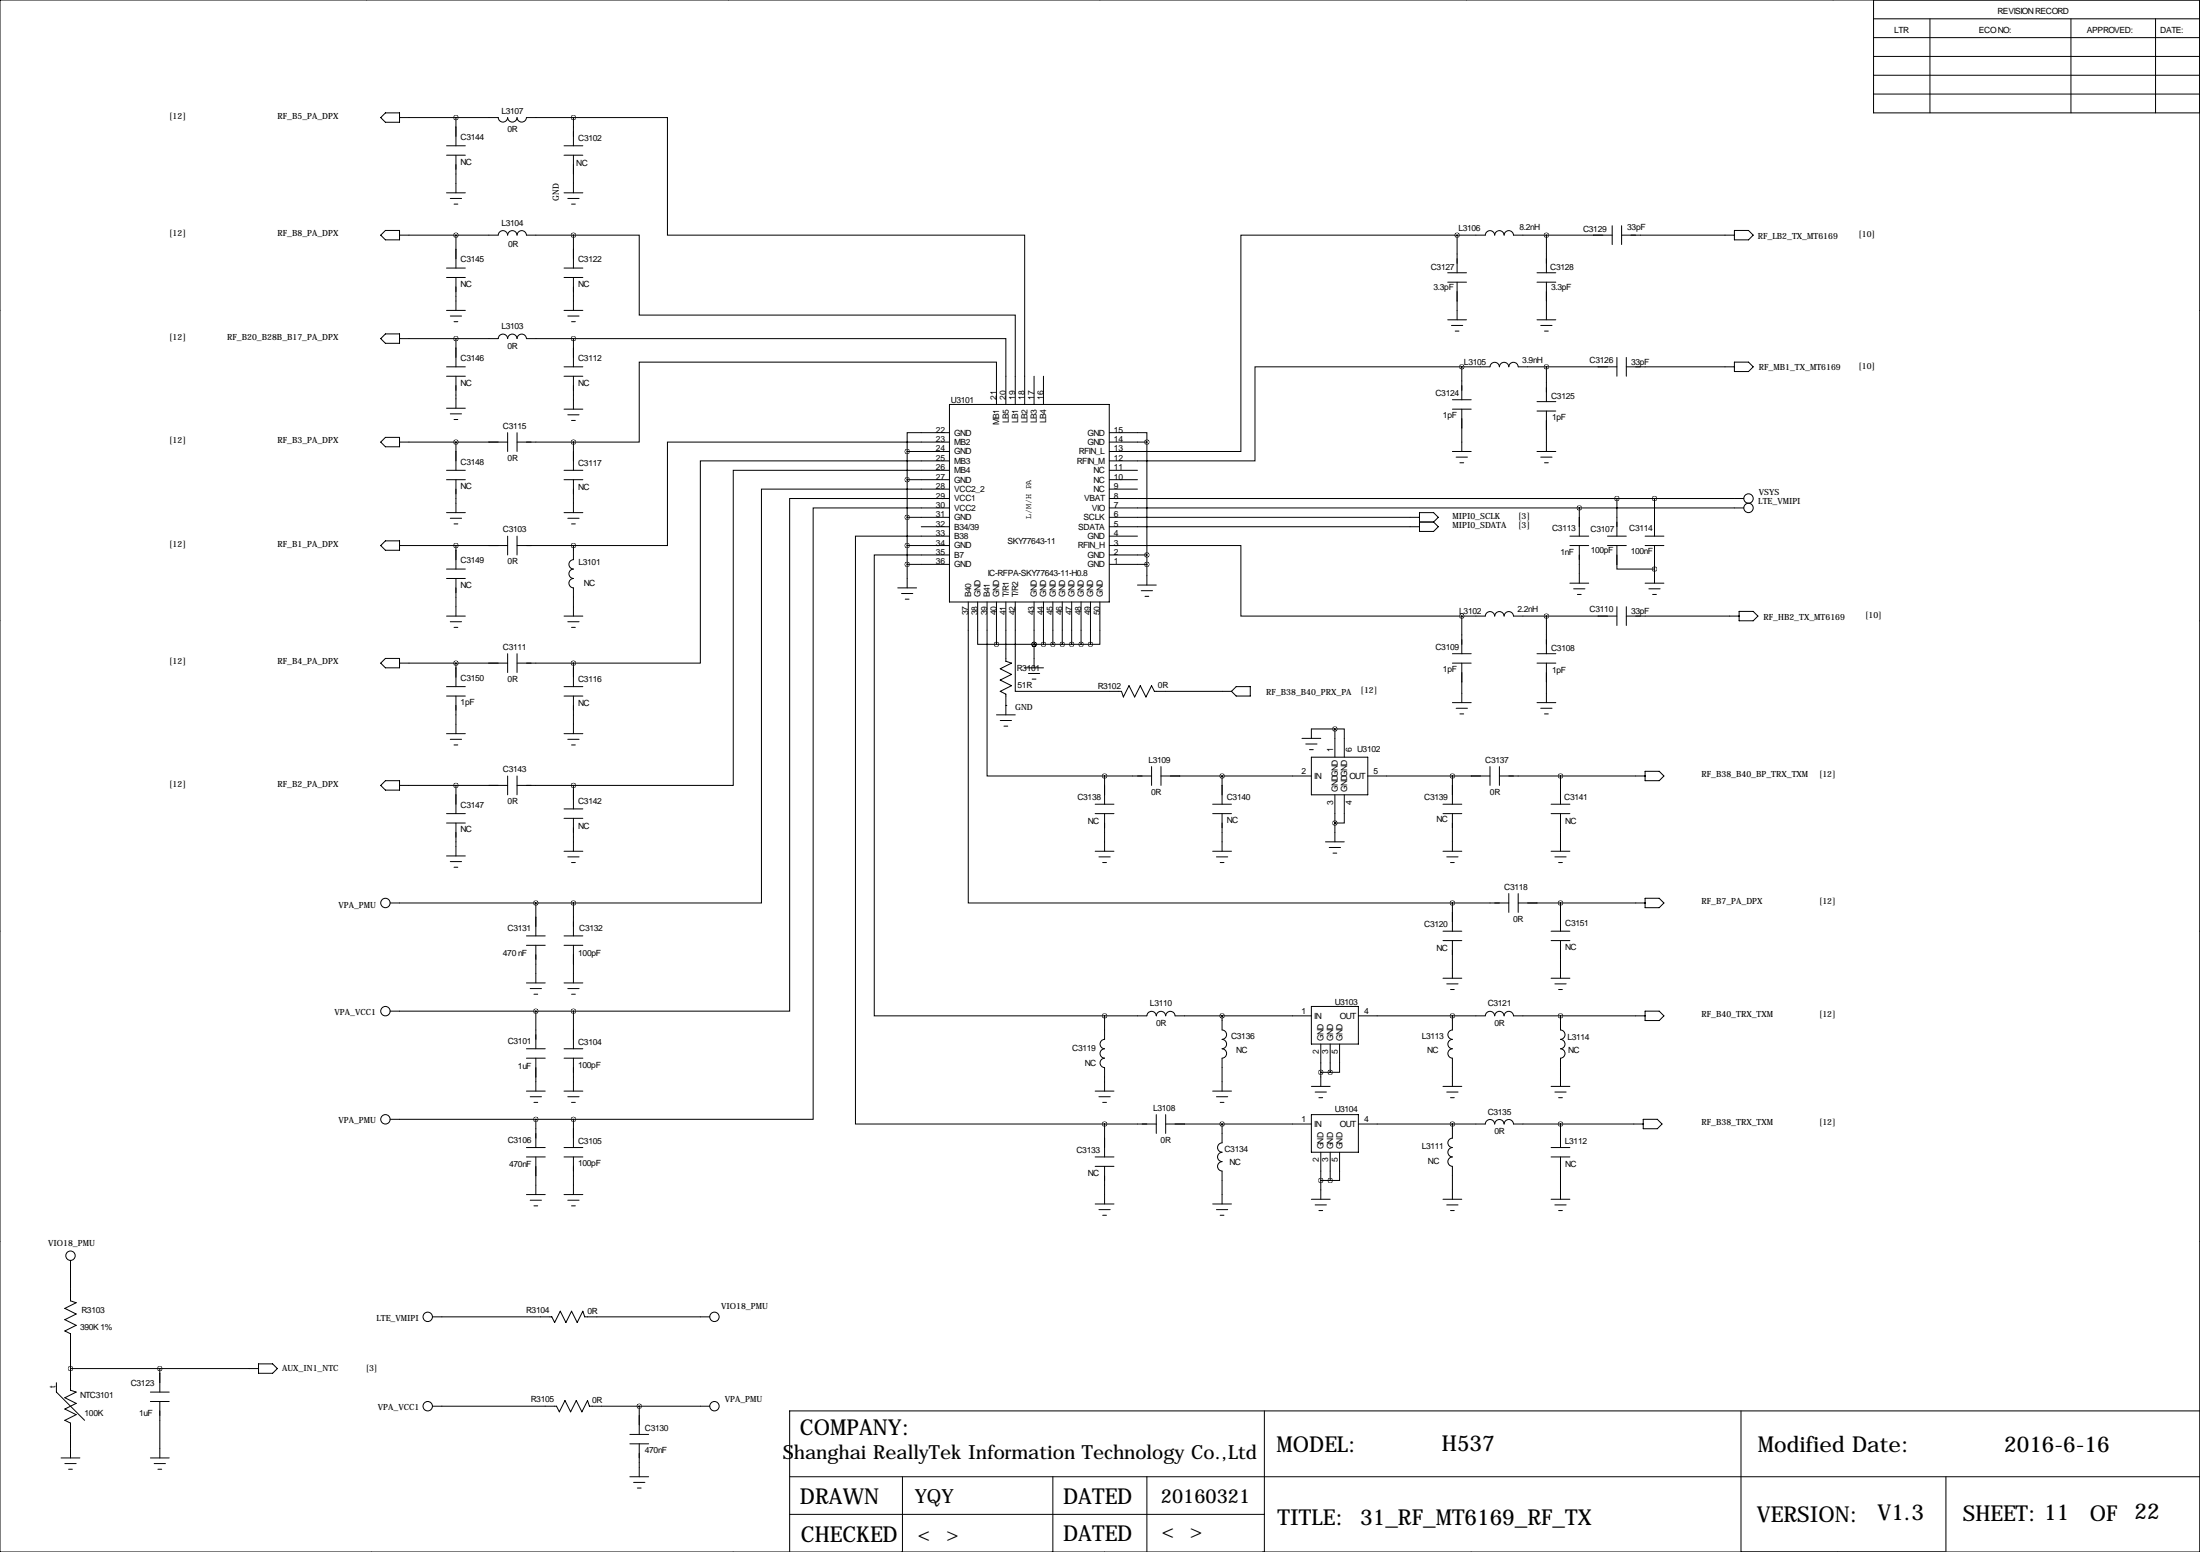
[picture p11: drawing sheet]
<svg xmlns="http://www.w3.org/2000/svg" width="594mm" height="419mm" viewBox="0 0 594 419" stroke-linecap="round" stroke-linejoin="round" font-family="sans-serif">
<g fill="none" stroke="#000" stroke-width=".27">
<path d="M99.1 0h.1M196.8 0h.1M297.2 0h.1M396.2 0h.1M495.3 0h.1M0 0h594.4v419.1h-594.4zM506.2 0v30.5h88.2M506.2 15.2h88.2M506.2 10.2h88.2M506.2 5.1h88.2M521.5 5.1v25.4M559.6 5.1v25.4"/>
<path d="M582.4 5.1v25.4M102.9 31.8l1.2-1.3h3.8v2.5h-3.8zM107.9 31.8h26.7a1.27 1.27 0 0 0 1.3 1.2 1.27 1.27 0 0 0 1.3-1.2 1.27 1.27 0 0 0 1.2 1.2 1.27 1.27 0 0 0 1.3-1.2 1.27 1.27 0 0 0 1.3 1.2 1.27 1.27 0 0 0 1.2-1.2h12.7M120.6 39.4h5.1M123.2 31.8v7.6M152.4 39.4h5.1M154.9 31.8h25.4v31.7h96.6v45.7M154.9 31.8v7.6M506.2 20.3h88.2M506.2 25.4h88.2M120.6 41.9h5.1M120.6 52.1h5.1"/>
<path d="M121.7 53.6h3M122.7 55.1h1M123.2 41.9v10.2M152.4 41.9h5.1M152.4 52.1h5.1M153.4 53.6h3.1M154.4 55.1h1M154.9 41.9v10.2M102.9 63.5l1.2-1.3h3.8v2.6h-3.8zM107.9 63.5h26.7a1.27 1.27 0 0 1 1.3-1.2 1.27 1.27 0 0 1 1.3 1.2 1.27 1.27 0 0 1 1.2-1.2 1.27 1.27 0 0 1 1.3 1.2 1.27 1.27 0 0 1 1.3-1.2 1.27 1.27 0 0 1 1.2 1.2h12.7M120.6 74.9h5.1M120.6 72.4h5.1"/>
<path d="M123.2 63.5v8.9M123.2 74.9v8.9M152.4 74.9h5.1M152.4 72.4h5.1M154.9 63.5h17.8v21.6h101.6v24.1M154.9 63.5v8.9M154.9 74.9v8.9M391.2 73.7h5M391.2 76.2h5M393.7 63.5h7.6a1.27 1.27 0 0 1 1.3-1.2 1.27 1.27 0 0 1 1.3 1.2 1.27 1.27 0 0 1 1.2-1.2 1.27 1.27 0 0 1 1.3 1.2 1.27 1.27 0 0 1 1.3-1.2 1.27 1.27 0 0 1 1.2 1.2h26.7M393.7 63.5h-58.4v58.4h-35.6M393.7 63.5v10.2"/>
<path d="M393.7 76.2v10.2M415.3 73.7h5.1M415.3 76.2h5.1M417.8 63.5v10.2M417.8 76.2v10.2M435.6 61v5M438.1 63.5h30.5M438.1 61v5M468.6 62.2h3.8l1.3 1.3-1.3 1.3h-3.8zM-.1 83.8h.1M104.1 90.2h3.8v2.5h-3.8l-1.2-1.3zM107.9 91.4h26.7"/>
<path d="M120.6 83.8h5.1M120.6 99.1h5.1M121.7 85.3h3M122.7 86.9h1M123.2 91.4v7.7M134.6 91.4a1.27 1.27 0 0 1 1.3-1.2 1.27 1.27 0 0 1 1.3 1.2M137.2 91.4a1.27 1.27 0 0 1 1.2-1.2 1.27 1.27 0 0 1 1.3 1.2M139.7 91.4a1.27 1.27 0 0 1 1.3-1.2 1.27 1.27 0 0 1 1.2 1.2h12.7M152.4 83.8h5.1M152.4 99.1h5.1M153.4 85.3h3.1M154.4 86.9h1"/>
<path d="M154.9 91.4h116.9v17.8M154.9 91.4v7.7M391.2 86.4h5M392.2 87.9h3M393.2 89.4h1M395 99.1l7.6-.1a1.27 1.27 0 0 1 1.3-1.2 1.27 1.27 0 0 1 1.2 1.3 1.27 1.27 0 0 1 1.3-1.3 1.27 1.27 0 0 1 1.3 1.3 1.27 1.27 0 0 1 1.2-1.3 1.27 1.27 0 0 1 1.3 1.3h26.7M395 99.1h-55.9v25.4h-39.4M395 99.1v8.8M415.3 86.4h5.1M416.3 87.9h3.1M417.3 89.4h1M417.8 99.1v9.4"/>
<path d="M436.9 96.5v5.1M439.4 99.1h29.2M439.4 96.5v5.1M468.6 97.8h3.8l1.3 1.3-1.3 1.2h-3.8zM594.4 83.8h.1M104.1 118.1h3.8v2.5h-3.8l-1.2-1.2zM107.9 119.4h29.3M120.6 101.6h5.1M120.6 110.2h5.1M121.7 111.8h3M122.7 113.3h1M123.2 101.6v8.6"/>
<path d="M123.2 119.4v7.6M137.2 116.8v5.1M139.7 119.4h15.2M139.7 116.8v5.1M152.4 110.5h5.1M152.4 101.6h5.1M153.4 112h3.1M154.4 113.5h1M154.9 101.6v8.9M154.9 119.4v7.6M256.5 116.8h-11.4v5.1M256.5 119.4h-76.2v27.9h-25.4"/>
<path d="M256.5 109.2h43.2v53.4h-43.2zM269.2 109.2v-11.4h-96.5v21.6h-17.8M279.4 101.6v7.6M281.9 101.6v7.6M299.7 116.8h10.2v2.6M299.7 119.4h10.2M309.9 119.4v38.6M392.4 107.9h5.1M392.4 110.5h5.1M395 110.5v11.4M415.3 108.5h5.1M415.3 111h5.1"/>
<path d="M417.8 111v10.9M120.6 127h5.1M120.6 129.5h5.1M120.6 138.4h5.1M121.7 140h3M123.2 129.5v8.9M152.4 127h5.1M152.4 129.5h5.1M152.4 138.4h5.1M153.4 140h3.1M154.9 129.5v8.9M245.1 121.9h11.4"/>
<path d="M245.1 129.5h11.4M245.1 139.7h11.4M245.1 121.9v36.9M256.5 132.1h-50.8v111.7h-50.8M256.5 134.6h-43.1v138.4h-58.5M256.5 137.2h-36.8v165.1h-64.8M256.5 124.5h-67.3v54.6h-34.3M256.5 127h-58.4v85.1h-43.2M299.7 127h7.6M299.7 129.5h7.6M299.7 132.1h7.6M299.7 134.6h171.5"/>
<path d="M299.7 137.2h171.5M299.7 139.7h83.8M383.5 138.4h3.8l1.3 1.3-1.3 1.3 1.3 1.2-1.3 1.3h-3.8zM392.4 121.9h5.1M393.4 123.4h3.1M394.5 125h1M415.3 121.9h5.1M416.3 123.4h3.1M417.3 125h1M426.7 137.2v7.6M436.9 134.6v10.2M447 134.6v10.2"/>
<path d="M102.9 147.3l1.2-1.2h3.8v2.5h-3.8zM107.9 147.3h29.3M120.6 156.2h5.1M120.6 153.7h5.1M122.7 141.5h1M123.2 147.3v6.4M123.2 156.2v10.2M137.2 144.8v5.1M139.7 147.3h15.2M139.7 144.8v5.1M154.4 141.5h1M154.9 147.3v3.8a1.27 1.27 0 0 0-1.2 1.3 1.27 1.27 0 0 0 1.2 1.3 1.27 1.27 0 0 0-1.2 1.2 1.27 1.27 0 0 0 1.2 1.3 1.27 1.27 0 0 0-1.2 1.3 1.27 1.27 0 0 0 1.2 1.2v7.7"/>
<path d="M242.6 158.8h5M245.1 147.3h11.4M245.1 152.4h11.4M248.9 142.2h7.6M256.5 144.8h-25.4v158.7h67.3M256.5 149.9h-20.3v124.4h62.2M299.7 147.3h35.6v19.1h59.7M299.7 142.2h83.8M299.7 144.8h7.6M299.7 149.9h10.2M299.7 152.4h10.2M307.3 158h5.1"/>
<path d="M308.4 159.5h3M383.5 141h3.8M424.2 144.8h5.1M424.2 147.3h5.1M424.2 157.5h5.1M425.2 159h3M426.7 147.3v10.2M434.3 144.8h5.1M434.3 147.3h5.1M436.9 147.3v6.4h10.1M444.5 144.8h5.1M444.5 147.3h5.1"/>
<path d="M444.5 157.5h5.1M445.5 159h3.1M447 147.3v10.2M-.1 167.6h.1M102.9 179.1l1.2-1.3h3.8v2.5h-3.8zM107.9 179.1h29.3M120.6 166.4h5.1M121.7 167.9h3M122.7 169.4h1M123.2 179.1v6.3M137.2 176.5v5.1M139.7 176.5v5.1"/>
<path d="M139.7 179.1h15.2M152.4 166.4h5.1M153.4 167.9h3.1M154.4 169.4h1M154.9 179.1v6.3M243.6 160.3h3M244.6 161.8h1M261.6 162.6v81.2h130.8M264.2 162.6v11.4h5M266.7 162.6v46.9h31.7M269.2 162.6v11.4M269.2 174h25.4"/>
<path d="M271.8 162.6v16l1.5 .5-3 1.5 3 1.5-3 1.5 3 1.6-3 1.5 1.5 .8v5.5M274.3 162.6v24.1h28.7l.5 1.5 1.6-3 1.5 3 1.5-3 1.5 3 1.5-3 .8 1.5h20.8M279.4 174h.1M279.4 162.6v17.7M281.9 162.6v11.4M284.5 162.6v11.4M287 162.6v11.4M289.6 162.6v11.4M292.1 162.6v11.4M294.6 162.6v11.4M297.2 162.6v11.4h-2.6M309.4 161h1"/>
<path d="M392.4 176.5h5.1M392.4 179.1h5.1M395 166.4h6.3a1.27 1.27 0 0 1 1.3-1.2 1.27 1.27 0 0 1 1.3 1.2 1.27 1.27 0 0 1 1.2-1.2 1.27 1.27 0 0 1 1.3 1.2 1.27 1.27 0 0 1 1.3-1.2 1.27 1.27 0 0 1 1.2 1.2h28M395 166.4v10.1M395 179.1v10.6M415.3 176.5h5.1M415.3 179.1h5.1M417.8 166.4v10.1M417.8 179.1v10.6M426.2 160.5h1M436.9 163.8v5.1M439.4 163.8v5.1"/>
<path d="M439.4 166.4h30.5M446.5 160.5h1M469.9 165.1h3.8l1.3 1.3-1.3 1.2h-3.8zM594.4 167.6h.1M120.6 188h5.1M120.6 185.4h5.1M120.6 198.1h5.1M121.7 199.6h3M123.2 188v10.1M152.4 188h5.1M152.4 185.4h5.1M152.4 198.1h5.1"/>
<path d="M153.4 199.6h3.1M154.9 188v10.1M269.2 193h5.1M270.3 194.6h3M271.3 196.1h1M271.8 190.5h.1M276.9 180.3h5M277.9 181.9h3M278.9 183.4h1M334 185.4h3.8v2.6h-3.8l-1.3-1.3zM351.8 199.4h5.1M360.7 196.8h2.5v7.7"/>
<path d="M360.7 196.8h-6.4v2.6M360.7 196.8v7.7M392.4 189.7h5.1M393.4 191.3h3.1M394.5 192.8h1M415.3 189.7h5.1M416.3 191.3h3.1M417.3 192.8h1M104.1 210.8h3.8v2.6h-3.8l-1.2-1.3zM107.9 212.1h29.3M120.6 219.7h5.1M122.7 201.2h1"/>
<path d="M123.2 212.1v7.6M137.2 209.5v5.1M139.7 209.5v5.1M139.7 212.1h15.2M152.4 218.4h5.1M154.4 201.2h1M154.9 212.1v6.3M295.9 219.7h5.1M295.9 217.2h5.1M298.4 209.5v7.7M298.4 219.7v10.2M298.4 209.5h12.7"/>
<path d="M311.1 207v5.1M313.7 209.5h40.6M313.7 207v5.1M327.7 219.7h5M327.7 217.2h5M330.2 209.5v7.7M330.2 219.7v10.2M352.8 200.9h3.1M353.8 202.4h1M354.3 204.5h15.3v10.1h-15.3zM360.7 214.6v12.7M363.2 214.6v7.6h-2.5"/>
<path d="M369.6 209.5h33M389.9 219.7h5.1M389.9 217.2h5.1M392.4 209.5v7.7M392.4 219.7v10.2M402.6 207v5.1M405.1 209.5h39.4M405.1 207v5.1M419.1 219.7h5.1M419.1 217.2h5.1M421.6 209.5v7.7M421.6 219.7v10.2"/>
<path d="M444.5 208.3h3.8l1.3 1.2-1.3 1.3h-3.8zM120.6 222.2h5.1M120.6 231.1h5.1M121.7 232.7h3M122.7 234.2h1M123.2 222.2v8.9M152.4 221h5.1M152.4 229.9h5.1M153.4 231.4h3.1M154.4 232.9h1M154.9 221v8.9M295.9 229.9h5.1"/>
<path d="M296.9 231.4h3.1M297.9 232.9h1.1M327.7 229.9h5M328.7 231.4h3M329.7 232.9h1M358.1 227.3h5.1M359.2 228.9h3M360.2 230.4h1M389.9 229.9h5.1M390.9 231.4h3.1M391.9 232.9h1M419.1 229.9h5.1"/>
<path d="M420.1 231.4h3.1M421.1 232.9h1M-.1 251.5h.1M105.4 243.8h49.5M142.2 255.3h5.1M142.2 252.7h5.1M144.8 243.8v8.9M144.8 255.3v10.1M152.4 255.3h5.1M152.4 252.7h5.1M154.9 243.8v8.9M154.9 255.3v10.1"/>
<path d="M389.9 251.5h5.1M389.9 254h5.1M392.4 243.8h15.3M392.4 243.8v7.7M392.4 254v10.2M407.7 241.3v5.1M410.2 243.8h34.3M410.2 241.3v5.1M419.1 251.5h5.1M419.1 254h5.1M421.6 243.8v7.7M421.6 254v10.2"/>
<path d="M444.5 242.6h3.8l1.3 1.2-1.3 1.3h-3.8zM594.4 251.5h.1M105.4 273h49.5M142.2 265.4h5.1M143.3 267h3M144.3 268.5h1M144.8 273v10.2M152.4 265.4h5.1M153.4 267h3.1M154.4 268.5h1M154.9 273v10.2M298.4 274.3v6.4a1.27 1.27 0 0 0-1.2 1.2 1.27 1.27 0 0 0 1.2 1.3 1.27 1.27 0 0 0-1.2 1.3 1.27 1.27 0 0 0 1.2 1.3 1.27 1.27 0 0 0-1.2 1.2 1.27 1.27 0 0 0 1.2 1.3v6.3"/>
<path d="M298.4 274.3h11.5M309.9 274.3a1.27 1.27 0 0 1 1.3-1.2 1.27 1.27 0 0 1 1.2 1.2 1.27 1.27 0 0 1 1.3-1.2 1.27 1.27 0 0 1 1.3 1.2 1.27 1.27 0 0 1 1.2-1.2 1.27 1.27 0 0 1 1.3 1.2h36.8M330.2 274.3v3.8M330.2 278.1a1.27 1.27 0 0 1 1.2 1.3 1.27 1.27 0 0 1-1.2 1.3M354.3 271.8h12.7v10.1h-12.7zM367 274.3h34.3a1.27 1.27 0 0 1 1.3-1.2 1.27 1.27 0 0 1 1.3 1.2 1.27 1.27 0 0 1 1.2-1.2 1.27 1.27 0 0 1 1.3 1.2 1.27 1.27 0 0 1 1.3-1.2 1.27 1.27 0 0 1 1.2 1.2h35.6M389.9 264.2h5.1M390.9 265.7h3.1M391.9 267.2h1M392.4 274.3v3.8a1.27 1.27 0 0 0-1.2 1.3 1.27 1.27 0 0 0 1.2 1.3M419.1 264.2h5.1M420.1 265.7h3.1"/>
<path d="M421.1 267.2h1M421.6 274.3l.1 3.8a1.27 1.27 0 0 1 1.2 1.3 1.27 1.27 0 0 1-1.2 1.3 1.27 1.27 0 0 1 1.2 1.2 1.27 1.27 0 0 1-1.2 1.3 1.27 1.27 0 0 1 1.2 1.3 1.27 1.27 0 0 1-1.3 1.2v7.7M444.5 273h3.8l1.3 1.3-1.3 1.3h-3.8zM142.2 285.8h5.1M142.2 283.2h5.1M142.2 294.6h5.1M143.3 296.2h3M144.3 297.7h1M144.8 285.8v8.8M152.4 285.8h5.1M152.4 283.2h5.1M152.4 294.6h5.1"/>
<path d="M153.4 296.2h3.1M154.4 297.7h1M154.9 285.8v8.8M295.9 294.6h5.1M296.9 296.2h3.1M297.9 297.7h1.1M327.7 294.6h5M328.7 296.2h3M329.7 297.7h1M330.2 283.2a1.27 1.27 0 0 1 1.2 1.3 1.27 1.27 0 0 1-1.2 1.2v8.9M330.2 280.7a1.27 1.27 0 0 1 1.2 1.2 1.27 1.27 0 0 1-1.2 1.3M354.3 293.4h5.1"/>
<path d="M355.3 294.9h3.1M356.4 296.4h1M356.9 281.9v11.5M356.9 289.6h2.5M359.4 281.9v7.7M361.9 281.9v7.7h-2.5M389.9 293.4h5.1M390.9 294.9h3.1M391.9 296.4h1M392.4 283.2a1.27 1.27 0 0 0-1.2 1.3 1.27 1.27 0 0 0 1.2 1.2M392.4 280.7a1.27 1.27 0 0 0-1.2 1.2 1.27 1.27 0 0 0 1.2 1.3M392.4 285.8v7.6"/>
<path d="M419.1 293.4h5.1M420.1 294.9h3.1M421.1 296.4h1M105.4 302.3h49.5M142.2 312.4h5.1M142.2 309.9h5.1M144.8 302.3v7.6M144.8 312.4v10.2M152.4 312.4h5.1M152.4 309.9h5.1M154.9 302.3v7.6M154.9 312.4v10.2"/>
<path d="M295.9 312.4h5.1M295.9 315h5.1M298.4 303.5v8.9M298.4 315v10.1M298.4 303.5h14M312.4 301v5.1M315 303.5h39.3M315 301v5.1M330.2 303.5v5.1a1.27 1.27 0 0 0-1.2 1.3 1.27 1.27 0 0 0 1.2 1.3 1.27 1.27 0 0 0-1.2 1.2 1.27 1.27 0 0 0 1.2 1.3 1.27 1.27 0 0 0-1.2 1.3 1.27 1.27 0 0 0 1.2 1.2v8.9M354.3 301h12.7v10.1h-12.7zM356.9 311.1v12.7M356.9 318.8h2.5"/>
<path d="M359.4 311.1v7.7M361.9 311.1v7.7h-2.5M367 303.5h34.3a1.27 1.27 0 0 1 1.3-1.2 1.27 1.27 0 0 1 1.3 1.2 1.27 1.27 0 0 1 1.2-1.2 1.27 1.27 0 0 1 1.3 1.2 1.27 1.27 0 0 1 1.3-1.2 1.27 1.27 0 0 1 1.2 1.2h35.1M392.4 312.4a1.27 1.27 0 0 0-1.2 1.3 1.27 1.27 0 0 0 1.2 1.3M392.4 309.9a1.27 1.27 0 0 0-1.2 1.2 1.27 1.27 0 0 0 1.2 1.3M392.4 303.5v3.8a1.27 1.27 0 0 0-1.2 1.3 1.27 1.27 0 0 0 1.2 1.3M392.4 315v8.8M419.1 312.4h5.1M419.1 309.9h5.1M421.6 303.5v6.4M421.6 312.4v11.4M444 302.3h3.8l1.3 1.2-1.3 1.3h-3.8z"/>
<path d="M-.1 335.3h.1M142.2 322.6h5.1M143.3 324.1h3M144.3 325.6h1M152.4 322.6h5.1M153.4 324.1h3.1M154.4 325.6h1M295.9 325.1h5.1M296.9 326.6h3.1M297.9 328.2h1.1M327.7 325.1h5M328.7 326.6h3"/>
<path d="M329.7 328.2h1M354.3 323.8h5.1M355.3 325.4h3.1M356.4 326.9h1M389.9 323.8h5.1M390.9 325.4h3.1M391.9 326.9h1M419.1 323.8h5.1M420.1 325.4h3.1M421.1 326.9h1M594.4 335.3h.1M19 340.4v10.9l1.6 .5-3.1 1.5 3.1 1.5-3.1 1.6 3.1 1.5-3.1 1.5 1.5 .8v15.2l1.6 .5-3.1 1.5 3.1 1.6-3.1 1.5 3.1 1.5-3.1 1.5 1.5 .8v9.4"/>
<path d="M116.8 355.6h32.3l.8 1.5 1.5-3 1.5 3 1.5-3 1.6 3 1.5-3 .5 1.5h33.8M15.2 373.4v2.5l7.7 7.6M19 369.6h50.8M40.6 378.5h5.1M40.6 375.9h5.1M43.2 369.6v6.3M43.2 378.5v15.2M69.8 368.3h3.9l1.2 1.3-1.2 1.2h-3.9zM116.8 379.7h33.6l.7 1.6 1.6-3.1 1.5 3.1 1.5-3.1 1.5 3.1 1.5-3.1 .6 1.5h32.5M172.7 379.7v7.6M16.5 393.7h5.1M17.5 395.2h3.1"/>
<path d="M18.5 396.7h1.1M40.6 393.7h5.1M41.7 395.2h3M42.7 396.7h1M170.2 398.8h5.1M170.2 389.9h5.1M170.2 387.3h5.1M172.7 389.9v8.9M213.4 398.8h381M243.8 398.8v20.3M284.5 398.8v20.3M309.9 398.8v20.3"/>
<path d="M341.6 381v38.1M470.4 381v38.1M525.8 398.8v20.3M594.4 381h-381v38.1M100.3 419.1h.1M171.2 400.3h3M172.2 401.8h1M198.1 419.1h.1M213.4 408.9h128.2M298.4 419.1h.1M397.5 419.1h.1M496.6 419.1h.1"/>
<circle cx="472.4" cy="134.6" r="1.27"/>
<circle cx="472.4" cy="137.2" r="1.27"/>
<circle cx="104.1" cy="243.8" r="1.27"/>
<circle cx="104.1" cy="273" r="1.27"/>
<circle cx="104.1" cy="302.3" r="1.27"/>
<circle cx="19" cy="339.1" r="1.27"/>
<circle cx="115.6" cy="355.6" r="1.27"/>
<circle cx="193" cy="355.6" r="1.27"/>
<circle cx="115.6" cy="379.7" r="1.27"/>
<circle cx="193" cy="379.7" r="1.27"/>
</g>
<path d="M154.9 119.4a.05 .05 0 0 0 .1 0 .05 .05 0 0 0-.1 0zM144.7 243.8a.05 .05 0 0 0 .1 0 .05 .05 0 0 0-.1 0zM154.9 243.8a.05 .05 0 0 0 .1 0 .05 .05 0 0 0-.1 0zM144.7 302.3a.05 .05 0 0 0 .1 0 .05 .05 0 0 0-.1 0zM154.9 302.3a.05 .05 0 0 0 .1 0 .05 .05 0 0 0-.1 0zM269.2 174a.05 .05 0 0 0 .1 0 .05 .05 0 0 0-.1 0zM281.9 174a.05 .05 0 0 0 .1 0 .05 .05 0 0 0-.1 0zM284.4 174a.05 .05 0 0 0 .1 0 .05 .05 0 0 0-.1 0zM287 174a.05 .05 0 0 0 .1 0 .05 .05 0 0 0-.1 0zM289.5 174a.05 .05 0 0 0 .1 0 .05 .05 0 0 0-.1 0zM294.6 174a.05 .05 0 0 0 .1 0 .05 .05 0 0 0-.1 0zM245.1 152.4a.05 .05 0 0 0 .1 0 .05 .05 0 0 0-.1 0zM245.1 147.3a.05 .05 0 0 0 .1 0 .05 .05 0 0 0-.1 0zM245.1 139.7a.05 .05 0 0 0 .1 0 .05 .05 0 0 0-.1 0zM245.1 129.5a.05 .05 0 0 0 .1 0 .05 .05 0 0 0-.1 0zM245.1 121.9a.05 .05 0 0 0 .1 0 .05 .05 0 0 0-.1 0zM417.8 63.5a.05 .05 0 0 0 .1 0 .05 .05 0 0 0-.1 0zM394.9 99.1a.05 .05 0 0 0 .1 0 .05 .05 0 0 0-.1 0zM417.8 99.1a.05 .05 0 0 0 .1 0 .05 .05 0 0 0-.1 0zM436.8 134.6a.05 .05 0 0 0 .1 0 .05 .05 0 0 0-.1 0zM447 134.6a.05 .05 0 0 0 .1 0 .05 .05 0 0 0-.1 0zM447 153.7a.05 .05 0 0 0 .1 0 .05 .05 0 0 0-.1 0zM426.7 137.2a.05 .05 0 0 0 .1 0 .05 .05 0 0 0-.1 0zM417.8 166.4a.05 .05 0 0 0 .1 0 .05 .05 0 0 0-.1 0zM394.9 166.4a.05 .05 0 0 0 .1 0 .05 .05 0 0 0-.1 0zM309.8 152.4a.05 .05 0 0 0 .1 0 .05 .05 0 0 0-.1 0zM309.8 119.4a.05 .05 0 0 0 .1 0 .05 .05 0 0 0-.1 0zM309.8 149.9a.05 .05 0 0 0 .1 0 .05 .05 0 0 0-.1 0zM172.7 379.7a.05 .05 0 0 0 .1 0 .05 .05 0 0 0-.1 0zM43.1 369.6a.05 .05 0 0 0 .1 0 .05 .05 0 0 0-.1 0zM19 369.6a.05 .05 0 0 0 .1 0 .05 .05 0 0 0-.1 0zM154.9 273.1a.05 .05 0 0 0 .1 0 .05 .05 0 0 0-.1 0zM144.7 273.1a.05 .05 0 0 0 .1 0 .05 .05 0 0 0-.1 0zM392.4 209.6a.05 .05 0 0 0 .1 0 .05 .05 0 0 0-.1 0zM421.6 209.5a.05 .05 0 0 0 .1 0 .05 .05 0 0 0-.1 0zM392.4 274.3a.05 .05 0 0 0 .1 0 .05 .05 0 0 0-.1 0zM421.6 274.3a.05 .05 0 0 0 .1 0 .05 .05 0 0 0-.1 0zM359.4 289.6a.05 .05 0 0 0 .1 0 .05 .05 0 0 0-.1 0zM360.6 222.2a.05 .05 0 0 0 .1 0 .05 .05 0 0 0-.1 0zM360.6 196.8a.05 .05 0 0 0 .1 0 .05 .05 0 0 0-.1 0zM421.6 303.5a.05 .05 0 0 0 .1 0 .05 .05 0 0 0-.1 0zM392.4 303.5a.05 .05 0 0 0 .1 0 .05 .05 0 0 0-.1 0zM359.4 318.8a.05 .05 0 0 0 .1 0 .05 .05 0 0 0-.1 0zM154.9 91.4a.05 .05 0 0 0 .1 0 .05 .05 0 0 0-.1 0zM154.9 147.3a.05 .05 0 0 0 .1 0 .05 .05 0 0 0-.1 0zM154.9 179.1a.05 .05 0 0 0 .1 0 .05 .05 0 0 0-.1 0zM421.6 243.8a.05 .05 0 0 0 .1 0 .05 .05 0 0 0-.1 0zM123.1 179.1a.05 .05 0 0 0 .1 0 .05 .05 0 0 0-.1 0zM123.1 147.3a.05 .05 0 0 0 .1 0 .05 .05 0 0 0-.1 0zM123.1 31.8a.05 .05 0 0 0 .1 0 .05 .05 0 0 0-.1 0zM123.1 63.5a.05 .05 0 0 0 .1 0 .05 .05 0 0 0-.1 0zM123.1 91.4a.05 .05 0 0 0 .1 0 .05 .05 0 0 0-.1 0zM123.1 212.1a.05 .05 0 0 0 .1 0 .05 .05 0 0 0-.1 0zM123.1 119.4a.05 .05 0 0 0 .1 0 .05 .05 0 0 0-.1 0zM298.4 303.5a.05 .05 0 0 0 .1 0 .05 .05 0 0 0-.1 0zM298.4 274.3a.05 .05 0 0 0 .1 0 .05 .05 0 0 0-.1 0zM392.4 243.8a.05 .05 0 0 0 .1 0 .05 .05 0 0 0-.1 0zM298.4 209.5a.05 .05 0 0 0 .1 0 .05 .05 0 0 0-.1 0zM154.9 212.1a.05 .05 0 0 0 .1 0 .05 .05 0 0 0-.1 0zM154.9 63.5a.05 .05 0 0 0 .1 0 .05 .05 0 0 0-.1 0zM154.9 31.8a.05 .05 0 0 0 .1 0 .05 .05 0 0 0-.1 0zM356.8 318.8a.05 .05 0 0 0 .1 0 .05 .05 0 0 0-.1 0zM356.8 289.6a.05 .05 0 0 0 .1 0 .05 .05 0 0 0-.1 0z" fill="#000" stroke="#000" stroke-width="1.3"/>
<g font-size="5.9">
<text x="216.2" y="387.6">COMPANY:</text>
<text x="344.9" y="392.2">MODEL:</text>
<text x="389.6" y="391.7">H537</text>
<text x="475" y="392.2">Modified Date:</text>
<text x="541.5" y="392.2">2016-6-16</text>
<text x="216.2" y="406.1">DRAWN</text>
<text x="287.3" y="406.1">DATED</text>
<text x="345.2" y="411.7">TITLE:</text>
<text x="367.5" y="411.7">31_RF_MT6169_RF_TX</text>
<text x="474.7" y="411">VERSION:</text>
<text x="507.3" y="410.5">V1.3</text>
<text x="530.4" y="410.7">SHEET: 11</text>
<text x="564.7" y="410.7">OF</text>
<text x="576.7" y="410.3">22</text>
<text x="216.4" y="416.3">CHECKED</text>
<text x="287.3" y="416.1">DATED</text>
</g>
<g font-size="5.3">
<text x="211.5" y="394">Shanghai ReallyTek Information Technology Co.,Ltd</text>
<text x="247.1" y="405.9">YQY</text>
<text x="313.7" y="405.9">20160321</text>
<text x="247.9" y="416.1">&lt; &gt;</text>
<text x="313.8" y="415.4">&lt; &gt;</text>
</g>
<g font-size="2.3">
<text x="539.8" y="3.8">REVISION RECORD</text>
<text x="511.8" y="8.9">LTR</text>
<text x="534.7" y="8.9">ECO NO:</text>
<text x="563.9" y="8.9">APPROVED:</text>
<text x="583.7" y="8.9">DATE:</text>
<text x="45.7" y="32.1">[12]</text>
<text x="75" y="32.1">RF_B5_PA_DPX</text>
<text x="135.5" y="30.7">L3107</text>
<text x="137.1" y="35.6">0R</text>
<text x="124.5" y="37.9">C3144</text>
<text x="156.2" y="38.1">C3102</text>
<text x="124.5" y="44.4">NC</text>
<text x="155.7" y="44.7">NC</text>
<text x="151" y="54.3" transform="rotate(-90 151 54.3)">GND</text>
<text x="45.7" y="63.8">[12]</text>
<text x="75" y="63.8">RF_B8_PA_DPX</text>
<text x="135.5" y="61">L3104</text>
<text x="394" y="62.5">L3106</text>
<text x="410.6" y="62.2">8.2nH</text>
<text x="427.7" y="62.7">C3129</text>
<text x="439.7" y="62.2">33pF</text>
<text x="475" y="64.5">RF_LB2_TX_MT6169</text>
<text x="502.2" y="64.1">[10]</text>
<text x="124.5" y="70.9">C3145</text>
<text x="137.3" y="66.7">0R</text>
<text x="156.2" y="70.9">C3122</text>
<text x="124.5" y="77.5">NC</text>
<text x="156.2" y="77.5">NC</text>
<text x="386.6" y="72.9">C3127</text>
<text x="418.8" y="72.9">C3128</text>
<text x="387.4" y="78.2">3.3pF</text>
<text x="419.1" y="78.2">3.3pF</text>
<text x="135.5" y="88.9">L3103</text>
<text x="45.7" y="91.8">[12]</text>
<text x="61.4" y="91.8">RF_B20_B28B_B17_PA_DPX</text>
<text x="137.1" y="94.2">0R</text>
<text x="124.5" y="97.5">C3146</text>
<text x="156.2" y="97.5">C3112</text>
<text x="395.6" y="98.6">L3105</text>
<text x="411.3" y="98.1">3.9nH</text>
<text x="429.5" y="98.1">C3126</text>
<text x="440.7" y="98.6">33pF</text>
<text x="475.2" y="99.8">RF_MB1_TX_MT6169</text>
<text x="502.2" y="99.7">[10]</text>
<text x="124.5" y="104.1">NC</text>
<text x="156.2" y="104.1">NC</text>
<text x="269.2" y="108" transform="rotate(-90 269.2 108)">21</text>
<text x="271.8" y="108" transform="rotate(-90 271.8 108)">20</text>
<text x="274.3" y="108" transform="rotate(-90 274.3 108)">19</text>
<text x="276.9" y="108" transform="rotate(-90 276.9 108)">18</text>
<text x="279.4" y="108" transform="rotate(-90 279.4 108)">17</text>
<text x="281.9" y="108" transform="rotate(-90 281.9 108)">16</text>
<text x="387.9" y="106.9">C3124</text>
<text x="419.1" y="107.7">C3125</text>
<text x="256.9" y="108.7">U3101</text>
<text x="389.9" y="112.8">1pF</text>
<text x="419.4" y="113.5">1pF</text>
<text x="45.7" y="119.7">[12]</text>
<text x="75" y="119.7">RF_B3_PA_DPX</text>
<text x="135.9" y="115.8">C3115</text>
<text x="252.9" y="119.4">23</text>
<text x="252.9" y="116.8">22</text>
<text x="257.8" y="117.6">GND</text>
<text x="270" y="114.8" transform="rotate(-90 270 114.8)">MB1</text>
<text x="272.5" y="114.3" transform="rotate(-90 272.5 114.3)">LB5</text>
<text x="275.1" y="114.3" transform="rotate(-90 275.1 114.3)">LB1</text>
<text x="277.6" y="114.3" transform="rotate(-90 277.6 114.3)">LB2</text>
<text x="280.2" y="114.3" transform="rotate(-90 280.2 114.3)">LB3</text>
<text x="282.7" y="114.3" transform="rotate(-90 282.7 114.3)">LB4</text>
<text x="293.8" y="117.6">GND</text>
<text x="301" y="119.4">14</text>
<text x="301" y="116.8">15</text>
<text x="124.5" y="125.5">C3148</text>
<text x="137.2" y="124.5">0R</text>
<text x="156.2" y="125.7">C3117</text>
<text x="252.9" y="124.5">25</text>
<text x="252.9" y="121.9">24</text>
<text x="257.8" y="125.2">MB3</text>
<text x="257.8" y="120.1">MB2</text>
<text x="257.8" y="122.7">GND</text>
<text x="290.9" y="125.2">RFIN_M</text>
<text x="291.5" y="122.7">RFIN_L</text>
<text x="293.8" y="120.1">GND</text>
<text x="301" y="121.9">13</text>
<text x="301" y="124.5">12</text>
<text x="252.9" y="129.5">27</text>
<text x="252.9" y="127">26</text>
<text x="257.8" y="130.3">GND</text>
<text x="257.8" y="127.8">MB4</text>
<text x="295.4" y="127.8">NC</text>
<text x="295.4" y="130.3">NC</text>
<text x="301" y="127">11</text>
<text x="301" y="129.5">10</text>
<text x="124.5" y="132.1">NC</text>
<text x="156.2" y="132.3">NC</text>
<text x="252.9" y="137.2">30</text>
<text x="252.9" y="134.6">29</text>
<text x="252.9" y="132.1">28</text>
<text x="257.8" y="137.9">VCC2</text>
<text x="257.8" y="135.4">VCC1</text>
<text x="257.8" y="132.8">VCC2_2</text>
<text x="292.9" y="135.4">VBAT</text>
<text x="295" y="137.9">VIO</text>
<text x="295.4" y="132.8">NC</text>
<text x="301" y="132.1">9</text>
<text x="301" y="134.6">8</text>
<text x="301" y="137.2">7</text>
<text x="475.1" y="136.1">LTE_VMIPI</text>
<text x="475.3" y="133.6">VSYS</text>
<text x="135.9" y="143.8">C3103</text>
<text x="252.9" y="142.2">32</text>
<text x="252.9" y="139.7">31</text>
<text x="257.8" y="143">B34/39</text>
<text x="257.8" y="140.5">GND</text>
<text x="278.6" y="140.1" transform="rotate(-90 278.6 140.1)">L/M/H PA</text>
<text x="291.3" y="143">SDATA</text>
<text x="292.8" y="140.5">SCLK</text>
<text x="301" y="139.7">6</text>
<text x="301" y="142.2">5</text>
<text x="392.4" y="140">MIPI0_SCLK</text>
<text x="392.4" y="142.6">MIPI0_SDATA</text>
<text x="410.2" y="140">[3]</text>
<text x="410.2" y="142.6">[3]</text>
<text x="419.4" y="143.5">C3113</text>
<text x="429.8" y="143.8">C3107</text>
<text x="440.2" y="143.5">C3114</text>
<text x="45.7" y="147.7">[12]</text>
<text x="75" y="147.7">RF_B1_PA_DPX</text>
<text x="252.9" y="147.3">34</text>
<text x="252.9" y="149.9">35</text>
<text x="252.9" y="144.8">33</text>
<text x="257.8" y="148.1">GND</text>
<text x="257.8" y="145.5">B38</text>
<text x="272.2" y="146.8">SKY77643-11</text>
<text x="291.2" y="148.1">RFIN_H</text>
<text x="293.8" y="145.5">GND</text>
<text x="301" y="144.8">4</text>
<text x="301" y="147.3">3</text>
<text x="301" y="149.9">2</text>
<text x="421.6" y="149.9">1nF</text>
<text x="429.8" y="149.4">100pF</text>
<text x="440.6" y="149.6">100nF</text>
<text x="124.5" y="152.2">C3149</text>
<text x="137.2" y="152.4">0R</text>
<text x="156.3" y="152.7">L3101</text>
<text x="252.9" y="152.4">36</text>
<text x="257.8" y="153.2">GND</text>
<text x="257.8" y="150.6">B7</text>
<text x="266.9" y="155.4">IC-RFPA-SKY77643-11-H0.8</text>
<text x="293.8" y="150.6">GND</text>
<text x="293.8" y="153.2">GND</text>
<text x="301" y="152.4">1</text>
<text x="124.5" y="158.8">NC</text>
<text x="157.7" y="158.2">NC</text>
<text x="262.4" y="161.3" transform="rotate(-90 262.4 161.3)">B40</text>
<text x="264.9" y="161.3" transform="rotate(-90 264.9 161.3)">GND</text>
<text x="267.5" y="161.3" transform="rotate(-90 267.5 161.3)">B41</text>
<text x="270" y="161.3" transform="rotate(-90 270 161.3)">GND</text>
<text x="272.5" y="161.3" transform="rotate(-90 272.5 161.3)">T/R1</text>
<text x="275.1" y="161.3" transform="rotate(-90 275.1 161.3)">T/R2</text>
<text x="280.2" y="161.3" transform="rotate(-90 280.2 161.3)">GND</text>
<text x="282.7" y="161.3" transform="rotate(-90 282.7 161.3)">GND</text>
<text x="285.2" y="161.3" transform="rotate(-90 285.2 161.3)">GND</text>
<text x="287.8" y="161.3" transform="rotate(-90 287.8 161.3)">GND</text>
<text x="290.3" y="161.3" transform="rotate(-90 290.3 161.3)">GND</text>
<text x="292.9" y="161.3" transform="rotate(-90 292.9 161.3)">GND</text>
<text x="295.4" y="161.3" transform="rotate(-90 295.4 161.3)">GND</text>
<text x="297.9" y="161.3" transform="rotate(-90 297.9 161.3)">GND</text>
<text x="261.6" y="166.2" transform="rotate(-90 261.6 166.2)">37</text>
<text x="264.2" y="166.2" transform="rotate(-90 264.2 166.2)">38</text>
<text x="266.7" y="166.2" transform="rotate(-90 266.7 166.2)">39</text>
<text x="269.2" y="166.2" transform="rotate(-90 269.2 166.2)">40</text>
<text x="271.8" y="166.2" transform="rotate(-90 271.8 166.2)">41</text>
<text x="274.3" y="166.2" transform="rotate(-90 274.3 166.2)">42</text>
<text x="279.4" y="166.2" transform="rotate(-90 279.4 166.2)">43</text>
<text x="281.9" y="166.2" transform="rotate(-90 281.9 166.2)">44</text>
<text x="284.5" y="166.2" transform="rotate(-90 284.5 166.2)">45</text>
<text x="287" y="166.2" transform="rotate(-90 287 166.2)">46</text>
<text x="289.6" y="166.2" transform="rotate(-90 289.6 166.2)">47</text>
<text x="292.1" y="166.2" transform="rotate(-90 292.1 166.2)">48</text>
<text x="294.6" y="166.2" transform="rotate(-90 294.6 166.2)">49</text>
<text x="297.2" y="166.2" transform="rotate(-90 297.2 166.2)">50</text>
<text x="394.3" y="165.9">L3102</text>
<text x="410" y="165.4">2.2nH</text>
<text x="429.5" y="165.4">C3110</text>
<text x="440.7" y="165.9">33pF</text>
<text x="476.5" y="167.4">RF_HB2_TX_MT6169</text>
<text x="503.9" y="167">[10]</text>
<text x="45.7" y="179.4">[12]</text>
<text x="75" y="179.4">RF_B4_PA_DPX</text>
<text x="135.9" y="175.5">C3111</text>
<text x="387.9" y="175.5">C3109</text>
<text x="419.1" y="175.8">C3108</text>
<text x="124.5" y="183.9">C3150</text>
<text x="137.2" y="184.1">0R</text>
<text x="156.2" y="184.2">C3116</text>
<text x="274.8" y="181.1">R3101</text>
<text x="274.9" y="185.7">51R</text>
<text x="296.6" y="185.9">R3102</text>
<text x="312.9" y="185.7">0R</text>
<text x="389.9" y="181.4">1pF</text>
<text x="419.4" y="181.6">1pF</text>
<text x="124.5" y="190.5">1pF</text>
<text x="156.2" y="190.8">NC</text>
<text x="274.3" y="191.8">GND</text>
<text x="342.1" y="187.7">RF_B38_B40_PRX_PA</text>
<text x="367.6" y="187">[12]</text>
<text x="360.2" y="202.9" transform="rotate(-90 360.2 202.9)">1</text>
<text x="365.3" y="202.9" transform="rotate(-90 365.3 202.9)">6</text>
<text x="366.7" y="203.2">U3102</text>
<text x="135.9" y="208.5">C3143</text>
<text x="310.3" y="206">L3109</text>
<text x="351.6" y="209">2</text>
<text x="371.1" y="209">5</text>
<text x="401.3" y="206">C3137</text>
<text x="459.7" y="209.9">RF_B38_B40_BP_TRX_TXM</text>
<text x="491.5" y="209.9">[12]</text>
<text x="45.7" y="212.4">[12]</text>
<text x="75" y="212.4">RF_B2_PA_DPX</text>
<text x="311.1" y="214.6">0R</text>
<text x="331.5" y="215.9">C3140</text>
<text x="355.1" y="210.3">IN</text>
<text x="361.4" y="213.9" transform="rotate(-90 361.4 213.9)">GNDGND</text>
<text x="364" y="213.9" transform="rotate(-90 364 213.9)">GNDGND</text>
<text x="364.6" y="210.3">OUT</text>
<text x="384.8" y="215.9">C3139</text>
<text x="402.6" y="214.6">0R</text>
<text x="422.7" y="215.9">C3141</text>
<text x="124.5" y="218.2">C3147</text>
<text x="137.2" y="217.2">0R</text>
<text x="156.2" y="217.2">C3142</text>
<text x="291.1" y="216.2">C3138</text>
<text x="360.2" y="217.3" transform="rotate(-90 360.2 217.3)">3</text>
<text x="365.3" y="217.3" transform="rotate(-90 365.3 217.3)">4</text>
<text x="388.1" y="222">NC</text>
<text x="124.5" y="224.8">NC</text>
<text x="156.2" y="223.8">NC</text>
<text x="293.9" y="222.5">NC</text>
<text x="331.5" y="222.2">NC</text>
<text x="422.9" y="222.5">NC</text>
<text x="91.5" y="245.1">VPA_PMU</text>
<text x="406.4" y="240.3">C3118</text>
<text x="459.7" y="244.2">RF_B7_PA_DPX</text>
<text x="491.5" y="244.2">[12]</text>
<text x="137.2" y="251.5">C3131</text>
<text x="156.5" y="251.5">C3132</text>
<text x="384.8" y="250.2">C3120</text>
<text x="408.8" y="248.9">0R</text>
<text x="422.9" y="249.9">C3151</text>
<text x="388.1" y="256.8">NC</text>
<text x="422.9" y="256.5">NC</text>
<text x="135.9" y="258.1">470 nF</text>
<text x="156.2" y="258.1">100pF</text>
<text x="90.4" y="274.1">VPA_VCC1</text>
<text x="310.7" y="271.8">L3110</text>
<text x="351.6" y="273.8">1</text>
<text x="355.1" y="275.1">IN</text>
<text x="360.6" y="271.3">U3103</text>
<text x="362.1" y="275.1">OUT</text>
<text x="368.6" y="273.8">4</text>
<text x="402" y="271.8">C3121</text>
<text x="459.7" y="274.7">RF_B40_TRX_TXM</text>
<text x="491.5" y="274.7">[12]</text>
<text x="137.2" y="281.9">C3101</text>
<text x="312.4" y="277.1">0R</text>
<text x="332.6" y="280.7">C3136</text>
<text x="357.6" y="281.2" transform="rotate(-90 357.6 281.2)">GND</text>
<text x="360.2" y="281.2" transform="rotate(-90 360.2 281.2)">GND</text>
<text x="362.7" y="281.2" transform="rotate(-90 362.7 281.2)">GND</text>
<text x="384.1" y="280.7">L3113</text>
<text x="403.8" y="277.1">0R</text>
<text x="423.5" y="280.9">L3114</text>
<text x="156.2" y="282.2">C3104</text>
<text x="289.7" y="283.7">C3119</text>
<text x="293.1" y="287.8">NC</text>
<text x="334" y="284.5">NC</text>
<text x="356.4" y="284.7" transform="rotate(-90 356.4 284.7)">2</text>
<text x="358.9" y="284.7" transform="rotate(-90 358.9 284.7)">3</text>
<text x="361.4" y="284.7" transform="rotate(-90 361.4 284.7)">5</text>
<text x="385.6" y="284.2">NC</text>
<text x="423.7" y="284.2">NC</text>
<text x="140" y="288.6">1uF</text>
<text x="156.2" y="288.3">100pF</text>
<text x="311.6" y="300">L3108</text>
<text x="91.5" y="303.3">VPA_PMU</text>
<text x="351.6" y="303">1</text>
<text x="355.1" y="304.3">IN</text>
<text x="360.6" y="300.2">U3104</text>
<text x="362.1" y="304.3">OUT</text>
<text x="368.6" y="303">4</text>
<text x="402" y="301">C3135</text>
<text x="459.7" y="303.9">RF_B38_TRX_TXM</text>
<text x="491.5" y="303.9">[12]</text>
<text x="137.2" y="308.6">C3106</text>
<text x="156.2" y="308.9">C3105</text>
<text x="290.9" y="311.4">C3133</text>
<text x="313.6" y="308.6">0R</text>
<text x="330.8" y="311.2">C3134</text>
<text x="357.6" y="310.4" transform="rotate(-90 357.6 310.4)">GND</text>
<text x="360.2" y="310.4" transform="rotate(-90 360.2 310.4)">GND</text>
<text x="362.7" y="310.4" transform="rotate(-90 362.7 310.4)">GND</text>
<text x="384.1" y="310.1">L3111</text>
<text x="403.8" y="306.3">0R</text>
<text x="422.8" y="308.9">L3112</text>
<text x="137.6" y="315.2">470nF</text>
<text x="156.2" y="315">100pF</text>
<text x="293.9" y="317.5">NC</text>
<text x="332.2" y="314.7">NC</text>
<text x="356.4" y="313.9" transform="rotate(-90 356.4 313.9)">2</text>
<text x="358.9" y="313.9" transform="rotate(-90 358.9 313.9)">3</text>
<text x="361.4" y="313.9" transform="rotate(-90 361.4 313.9)">5</text>
<text x="385.8" y="314.2">NC</text>
<text x="422.9" y="315.2">NC</text>
<text x="13" y="336.5">VIO18_PMU</text>
<text x="194.8" y="353.6">VIO18_PMU</text>
<text x="21.6" y="359.2">390K 1%</text>
<text x="22" y="354.6">R3103</text>
<text x="101.7" y="356.6">LTE_VMIPI</text>
<text x="142.2" y="354.6">R3104</text>
<text x="158.7" y="354.8">0R</text>
<text x="76.2" y="370.3">AUX_IN1_NTC</text>
<text x="98.8" y="370.2">[3]</text>
<text x="15" y="374.9" transform="rotate(-90 15 374.9)">t</text>
<text x="21.7" y="377.5">NTC3101</text>
<text x="35.3" y="374.2">C3123</text>
<text x="22.9" y="382.3">100K</text>
<text x="37.6" y="382.3">1uF</text>
<text x="102.1" y="380.7">VPA_VCC1</text>
<text x="143.5" y="378.7">R3105</text>
<text x="160" y="379">0R</text>
<text x="195.8" y="378.7">VPA_PMU</text>
<text x="174.2" y="386.3">C3130</text>
<text x="174.2" y="392.4">470nF</text>
</g>
</svg>
